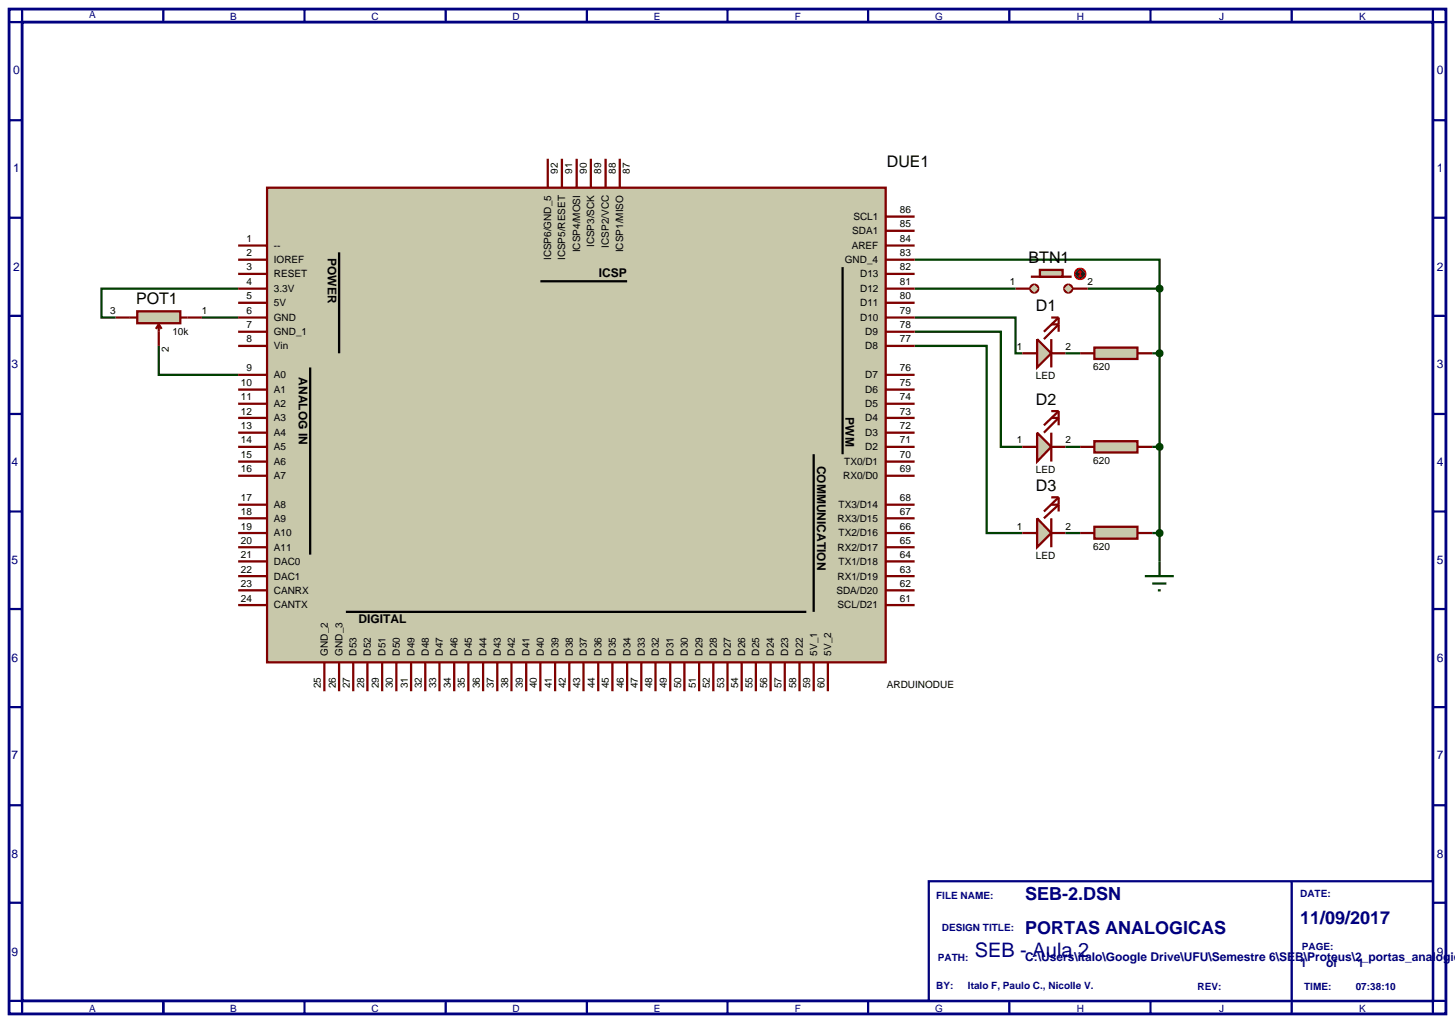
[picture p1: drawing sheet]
<svg xmlns="http://www.w3.org/2000/svg" width="257mm" height="180mm" viewBox="0 0 257 180" stroke-linecap="round" stroke-linejoin="round" font-family="sans-serif">
<path d="M1.6 1.6h253.4v177.2h-253.4zM3.9 3.9h248.8v172.6h-248.8z" fill="none" stroke="#000080" stroke-width=".5"/>
<path d="M3.9 1.6v2.3h-2.3M28.8 1.6v2.3" fill="none" stroke="#000080" stroke-width=".4"/>
<path d="M163.8 155.4h88.9v21.1h-88.9z" fill="#fff" stroke="#000080" stroke-width=".4"/>
<g fill="none" stroke="#000080" stroke-width=".4">
<path d="M53.7 1.6v2.3M78.6 1.6v2.3M103.5 1.6v2.3M128.3 1.6v2.3M153.1 1.6v2.3M178 1.6v2.3M202.9 1.6v2.3M227.8 1.6v2.3M252.7 1.6v2.3h2.3M1.6 21.2h2.3M1.6 38.4h2.3M252.7 21.2h2.3"/>
<path d="M252.7 38.4h2.3M1.6 55.7h2.3M252.7 55.7h2.3M1.6 73h2.3M252.7 73h2.3M1.6 90.2h2.3M252.7 90.2h2.3M1.6 107.4h2.3M252.7 107.4h2.3M1.6 124.7h2.3M252.7 124.7h2.3M1.6 142h2.3"/>
<path d="M1.6 159.2h2.3M227.8 155.4v23.4M252.7 142h2.3M252.7 159.2h2.3M1.6 176.5h2.3v2.3M28.8 176.5v2.3M53.7 176.5v2.3M78.6 176.5v2.3M103.5 176.5v2.3M128.3 176.5v2.3M153.1 176.5v2.3M178 176.5v2.3"/>
<path d="M202.9 176.5v2.3M255 176.5h-2.3v2.3"/>
</g>
<g fill="none" stroke="#004000" stroke-width=".4">
<path d="M35.6 56h6.4M42 50.9h-24.1v5.1h2.5M161.3 56h17.8v6.3h1.2M161.3 58.5h15.2v20.3h3.8M161.3 45.8h43.2v5.1M161.3 50.9h17.8M191.8 50.9h12.7M204.5 50.9v48.1M28 61v5.1h14M161.3 61h12.7v33h6.3M187.9 62.3h2.6M187.9 78.8h2.6"/>
<path d="M203.2 62.3h1.3M203.2 78.8h1.3M187.9 94h2.6M203.2 94h1.3"/>
</g>
<path d="M24.2 54.9h7.6v2.1h-7.6z" fill="#c8c8aa" stroke="#800000" stroke-width=".4"/>
<path d="M20.4 56h3.8M28 57.2l.5 .8M28 57.2l-.5 .8M28 57.2v3.8M31.8 56h3.8" fill="none" stroke="#800000" stroke-width=".4"/>
<path d="M47.1 33.1h109.1v83.7h-109.1z" fill="#c8c8aa" stroke="#800000" stroke-width=".4"/>
<path d="M59.8 44.5v17.8M95.3 49.6h15.3M148.6 47.1v33M54.7 64.8v33M143.5 80.1v27.8M61 107.9h81.2" fill="none" stroke="#000" stroke-width=".4"/>
<g fill="none" stroke="#800000" stroke-width=".4">
<path d="M96.6 28v5.1M99.1 28v5.1M101.7 28v5.1M104.2 28v5.1M106.8 28v5.1M109.3 28v5.1M156.2 38.2h5.1M42 45.8h5.1M42 48.3h5.1M42 50.9h5.1M42 53.4h5.1M42 56h5.1"/>
<path d="M42 58.5h5.1M42 43.3h5.1M156.2 45.8h5.1M156.2 48.3h5.1M156.2 50.9h5.1M156.2 53.4h5.1M156.2 56h5.1M156.2 58.5h5.1M156.2 40.7h5.1M156.2 43.3h5.1M42 61h5.1M42 66.1h5.1"/>
<path d="M42 68.7h5.1M42 71.2h5.1M42 73.7h5.1M42 76.3h5.1M42 78.8h5.1M156.2 61h5.1M156.2 66.1h5.1M156.2 68.7h5.1M156.2 71.2h5.1M156.2 73.7h5.1M156.2 76.3h5.1M156.2 78.8h5.1"/>
<path d="M42 81.4h5.1M42 83.9h5.1M42 89h5.1M42 91.4h5.1M42 94h5.1M42 96.5h5.1M42 99h5.1M156.2 81.4h5.1M156.2 83.9h5.1M156.2 89h5.1M156.2 91.4h5.1M156.2 94h5.1"/>
<path d="M156.2 96.5h5.1M156.2 99h5.1M42 101.6h5.1M42 104.1h5.1M42 106.7h5.1M57.2 116.8v5.1M59.8 116.8v5.1M62.3 116.8v5.1M64.8 116.8v5.1M67.4 116.8v5.1M69.9 116.8v5.1M72.5 116.8v5.1"/>
<path d="M75 116.8v5.1M77.5 116.8v5.1M80.1 116.8v5.1M82.6 116.8v5.1M85.2 116.8v5.1M87.7 116.8v5.1M90.2 116.8v5.1M92.8 116.8v5.1M95.3 116.8v5.1M97.9 116.8v5.1M100.4 116.8v5.1M102.9 116.8v5.1"/>
<path d="M105.5 116.8v5.1M108 116.8v5.1M110.6 116.8v5.1M113.1 116.8v5.1M115.6 116.8v5.1M118.2 116.8v5.1M120.7 116.8v5.1M123.3 116.8v5.1M125.8 116.8v5.1M128.3 116.8v5.1M130.8 116.8v5.1M133.3 116.8v5.1"/>
<path d="M135.9 116.8v5.1M138.4 116.8v5.1M141 116.8v5.1M143.5 116.8v5.1M146 116.8v5.1M156.2 101.6h5.1M156.2 104.1h5.1M156.2 106.7h5.1"/>
</g>
<g fill="#c8c8aa" stroke="#800000" stroke-width=".4">
<path d="M187.9 50.4l.5-.2-.7 .7zM188.4 50.2a.68 .68 0 0 1 .7 .7zM189.1 50.9a.68 .68 0 0 1-.7 .7zM187.7 50.9l.7 .7a.68 .68 0 0 1-.7-.7z"/>
<path d="M181.9 50.4l.5-.2-.7 .7zM182.4 50.2a.68 .68 0 0 1 .7 .7zM183.1 50.9a.68 .68 0 0 1-.7 .7zM181.7 50.9l.7 .7a.68 .68 0 0 1-.7-.7z"/>
</g>
<g fill="#c8c8aa">
<path d="M188.4 50.2l.7 .7-.7 .7-.7-.7z"/>
<path d="M181.7 50.9l.7-.7 .7 .7-.7 .7z"/>
</g>
<path d="M181.8 48.8h7.2" fill="none" stroke="#800000" stroke-width=".4"/>
<path d="M183.4 47.6h4v1.2h-4z" fill="#c8c8aa" stroke="#800000" stroke-width=".4"/>
<path d="M179.1 50.9h2.5M189.2 50.9h2.6" fill="none" stroke="#800000" stroke-width=".4"/>
<path d="M189.8 47.6l.7-.3-1 1zM190.5 47.3a.94 .94 0 0 1 1 1zM190.5 49.3l1-1a.94 .94 0 0 1-1 1zM189.5 48.3l1 1a.94 .94 0 0 1-1-1z" fill="#400000" stroke="#f00" stroke-width=".2"/>
<path d="M189.5 48.3l1-1 1 1-1 1z" fill="#400000"/>
<path d="M190.2 48.6l.3 .2M190.5 47.8v1M190.5 47.8l-.3 .3M190.5 47.8l.2 .3M190.7 48.6l-.2 .2" fill="none" stroke="#f00" stroke-width=".2"/>
<path d="M182.9 59.8l2.5 2.5-2.5 2.5z" fill="#c8c8aa" stroke="#800000" stroke-width=".4"/>
<path d="M185.4 59.8v5M185.4 57.2h1.3l-2.6 2.6M185.4 56h1.3M186.7 56l-2.6 2.5M186.7 56v2.5M180.3 62.3h2.6M185.4 62.3h2.5" fill="none" stroke="#800000" stroke-width=".4"/>
<path d="M182.9 76.3l2.5 2.5-2.5 2.6z" fill="#c8c8aa" stroke="#800000" stroke-width=".4"/>
<path d="M180.3 78.8h2.6M185.4 76.3v5.1M185.4 73.7h1.3l-2.6 2.6M185.4 72.5h1.3M185.4 78.8h2.5M186.7 72.5l-2.6 2.5M186.7 72.5v2.5" fill="none" stroke="#800000" stroke-width=".4"/>
<path d="M182.9 91.4l2.5 2.6-2.5 2.5z" fill="#c8c8aa" stroke="#800000" stroke-width=".4"/>
<path d="M180.3 94h2.6M185.4 91.4v5.1M185.4 89h1.3l-2.6 2.4M185.4 87.7h1.3M185.4 94h2.5M186.7 87.7l-2.6 2.5M186.7 87.7v2.5" fill="none" stroke="#800000" stroke-width=".4"/>
<path d="M204.5 99v2.6M201.9 101.6h5.1M203.2 102.9h2.5M204.2 104.1h.5" fill="none" stroke="#004000" stroke-width=".4"/>
<path d="M193 61.3h7.6v2h-7.6z" fill="#c8c8aa" stroke="#800000" stroke-width=".4"/>
<path d="M190.5 62.3h2.5M200.6 62.3h2.6" fill="none" stroke="#800000" stroke-width=".4"/>
<path d="M193 77.8h7.6v2h-7.6z" fill="#c8c8aa" stroke="#800000" stroke-width=".4"/>
<path d="M190.5 78.8h2.5M200.6 78.8h2.6" fill="none" stroke="#800000" stroke-width=".4"/>
<path d="M193 92.9h7.6v2.1h-7.6z" fill="#c8c8aa" stroke="#800000" stroke-width=".4"/>
<path d="M190.5 94h2.5M200.6 94h2.6" fill="none" stroke="#800000" stroke-width=".4"/>
<path d="M204.2 93.6l.3-.1-.5 .5zM204.5 93.5l.4 .2 .1 .3zM204.5 94.5l.5-.5-.1 .3zM204 94l.5 .5-.4-.2z" fill="#004000" stroke="#004000" stroke-width=".4"/>
<path d="M204.5 93.5l.5 .5-.5 .5-.5-.5z" fill="#004000"/>
<path d="M204.1 78.5l.4-.2-.5 .5zM204.5 78.3l.4 .2 .1 .3zM204.5 79.3l.5-.5-.1 .3zM204 78.8l.5 .5-.4-.2z" fill="#004000" stroke="#004000" stroke-width=".4"/>
<path d="M204 78.8l.5-.5 .5 .5-.5 .5z" fill="#004000"/>
<path d="M204.1 62l.4-.2-.5 .5zM204.5 61.8l.4 .2 .1 .3zM205 62.3l-.1 .3-.4 .2zM204 62.3l.5 .5-.4-.2z" fill="#004000" stroke="#004000" stroke-width=".4"/>
<path d="M204.5 61.8l.5 .5-.5 .5-.5-.5z" fill="#004000"/>
<path d="M204.1 50.6l.4-.2-.5 .5zM204.5 50.4l.4 .2 .1 .3zM205 50.9l-.1 .3-.4 .2zM204 50.9l.5 .5-.4-.2z" fill="#004000" stroke="#004000" stroke-width=".4"/>
<path d="M204.5 50.4l.5 .5-.5 .5-.5-.5z" fill="#004000"/>
<text font-size="3.5" fill="#000080" x="171.9" y="168.8">SEB - Aula 2</text>
<g font-size="3.2" fill="#000080">
<text x="180.8" y="158.8">SEB-2.DSN</text>
<text x="180.8" y="164.7">PORTAS ANALOGICAS</text>
<text x="229.3" y="162.9">11/09/2017</text>
</g>
<g font-size="2.8">
<text x="156.4" y="29.5">DUE1</text>
<text x="181.4" y="46.5">BTN1</text>
<text x="24" y="53.7">POT1</text>
<text x="182.7" y="54.9">D1</text>
<text x="182.7" y="71.4">D2</text>
<text x="182.7" y="86.6">D3</text>
</g>
<g font-size="2.1" fill="#000080">
<text x="2.3" y="13.1">0</text>
<text x="253.4" y="13.1">0</text>
<text x="2.3" y="30.4">1</text>
<text x="253.4" y="30.4">1</text>
<text x="2.3" y="47.7">2</text>
<text x="253.4" y="47.7">2</text>
<text x="2" y="64.9">3</text>
<text x="253.4" y="64.9">3</text>
<text x="2" y="82.2">4</text>
<text x="253.4" y="82.2">4</text>
<text x="2" y="99.4">5</text>
<text x="253.4" y="99.4">5</text>
<text x="2" y="116.7">6</text>
<text x="253.4" y="116.7">6</text>
<text x="2" y="133.9">7</text>
<text x="253.4" y="133.9">7</text>
<text x="2" y="151.2">8</text>
<text x="253.4" y="151.2">8</text>
<text x="2" y="168.5">9</text>
<text x="180.8" y="169.5">C:\Users\italo\Google Drive\UFU\Semestre 6\SEB\Proteus\2_portas_analogica</text>
<text x="229.3" y="170.5">1</text>
<text x="233.9" y="170.5">of</text>
<text x="239.4" y="170.5">1</text>
<text x="253.4" y="168.5">9</text>
</g>
<g font-size="2.1">
<text x="57.8" y="45.5" transform="rotate(90 57.8 45.5)">POWER</text>
<text x="105.6" y="48.9">ICSP</text>
<text x="52.7" y="66.5" transform="rotate(90 52.7 66.5)">ANALOG IN</text>
<text x="149.1" y="73.6" transform="rotate(90 149.1 73.6)">PWM</text>
<text x="144.1" y="82.1" transform="rotate(90 144.1 82.1)">COMMUNICATION</text>
<text x="63.2" y="109.8">DIGITAL</text>
</g>
<g font-size="1.8" fill="#000080">
<text x="15.7" y="3.2">A</text>
<text x="40.6" y="3.5">B</text>
<text x="65.5" y="3.5">C</text>
<text x="90.4" y="3.5">D</text>
<text x="115.3" y="3.5">E</text>
<text x="140.2" y="3.5">F</text>
<text x="164.9" y="3.5">G</text>
<text x="189.9" y="3.5">H</text>
<text x="215" y="3.5">J</text>
<text x="239.7" y="3.5">K</text>
<text x="165.1" y="158.6">FILE NAME:</text>
<text x="229.3" y="158.1">DATE:</text>
<text x="166.1" y="164.2">DESIGN TITLE:</text>
<text x="229.6" y="167.5">PAGE:</text>
<text x="165.4" y="169.5">PATH:</text>
<text x="15.7" y="178.4">A</text>
<text x="40.6" y="178.4">B</text>
<text x="65.5" y="178.4">C</text>
<text x="90.4" y="178.4">D</text>
<text x="115.3" y="178.4">E</text>
<text x="140.2" y="178.4">F</text>
<text x="164.9" y="178.4">G</text>
<text x="165.1" y="174.4">BY:</text>
<text x="170.7" y="174.4">Italo F, Paulo C., Nicolle V.</text>
<text x="189.9" y="178.4">H</text>
<text x="211.2" y="174.6">REV:</text>
<text x="215" y="178.4">J</text>
<text x="230" y="174.6">TIME:</text>
<text x="239.1" y="174.6">07:38:10</text>
<text x="239.7" y="178.4">K</text>
</g>
<g font-size="1.8">
<text x="98.4" y="30.6" transform="rotate(-90 98.4 30.6)">92</text>
<text x="100.9" y="30.6" transform="rotate(-90 100.9 30.6)">91</text>
<text x="103.5" y="30.6" transform="rotate(-90 103.5 30.6)">90</text>
<text x="106" y="30.6" transform="rotate(-90 106 30.6)">89</text>
<text x="108.6" y="30.6" transform="rotate(-90 108.6 30.6)">88</text>
<text x="111.1" y="30.6" transform="rotate(-90 111.1 30.6)">87</text>
<text x="150.3" y="41.3">SDA1</text>
<text x="150.5" y="38.8">SCL1</text>
<text x="158.7" y="37.6">86</text>
<text x="158.7" y="40.1">85</text>
<text x="43.5" y="45.2">2</text>
<text x="43.5" y="47.7">3</text>
<text x="43.5" y="42.7">1</text>
<text x="48.3" y="46.4">IOREF</text>
<text x="48.3" y="43.9">--</text>
<text x="97.2" y="45.9" transform="rotate(-90 97.2 45.9)">ICSP6/GND_5</text>
<text x="99.7" y="45.9" transform="rotate(-90 99.7 45.9)">ICSP5/RESET</text>
<text x="102.3" y="44.5" transform="rotate(-90 102.3 44.5)">ICSP4/MOSI</text>
<text x="104.8" y="43.6" transform="rotate(-90 104.8 43.6)">ICSP3/SCK</text>
<text x="107.4" y="43.7" transform="rotate(-90 107.4 43.7)">ICSP2/VCC</text>
<text x="109.9" y="44.5" transform="rotate(-90 109.9 44.5)">ICSP1/MISO</text>
<text x="149" y="46.4">GND_4</text>
<text x="150.2" y="43.9">AREF</text>
<text x="158.7" y="45.2">83</text>
<text x="158.7" y="47.7">82</text>
<text x="158.7" y="42.7">84</text>
<text x="43.5" y="50.3">4</text>
<text x="43.5" y="52.8">5</text>
<text x="48.3" y="48.9">RESET</text>
<text x="48.3" y="51.5">3.3V</text>
<text x="48.3" y="54">5V</text>
<text x="151.7" y="48.9">D13</text>
<text x="151.7" y="51.5">D12</text>
<text x="151.7" y="54">D11</text>
<text x="158.7" y="50.3">81</text>
<text x="158.7" y="52.8">80</text>
<text x="178.1" y="50.3">1</text>
<text x="191.8" y="50.3">2</text>
<text x="19.4" y="55.4">3</text>
<text x="30.4" y="59.1">10k</text>
<text x="35.6" y="55.4">1</text>
<text x="43.5" y="55.4">6</text>
<text x="43.5" y="57.9">7</text>
<text x="48.3" y="56.6">GND</text>
<text x="48.3" y="59.1">GND_1</text>
<text x="151.7" y="56.6">D10</text>
<text x="152.6" y="59.1">D9</text>
<text x="158.7" y="55.4">79</text>
<text x="158.7" y="57.9">78</text>
<text x="29.8" y="62" transform="rotate(-90 29.8 62)">2</text>
<text x="43.5" y="60.4">8</text>
<text x="43.5" y="65.5">9</text>
<text x="48.3" y="61.6">Vin</text>
<text x="152.6" y="61.6">D8</text>
<text x="158.7" y="60.4">77</text>
<text x="158.7" y="65.5">76</text>
<text x="179.3" y="61.7">1</text>
<text x="187.9" y="61.7">2</text>
<text x="192.8" y="65.3">620</text>
<text x="42.5" y="68.1">10</text>
<text x="42.5" y="70.6">11</text>
<text x="48.3" y="66.7">A0</text>
<text x="48.3" y="69.3">A1</text>
<text x="48.3" y="71.8">A2</text>
<text x="152.6" y="66.7">D7</text>
<text x="152.6" y="69.3">D6</text>
<text x="152.6" y="71.8">D5</text>
<text x="158.7" y="68.1">75</text>
<text x="158.7" y="70.6">74</text>
<text x="182.7" y="66.9">LED</text>
<text x="42.5" y="73.1">12</text>
<text x="42.5" y="75.7">13</text>
<text x="48.3" y="74.3">A3</text>
<text x="48.3" y="76.9">A4</text>
<text x="152.6" y="74.3">D4</text>
<text x="152.6" y="76.9">D3</text>
<text x="158.7" y="73.1">73</text>
<text x="158.7" y="75.7">72</text>
<text x="42.5" y="78.2">14</text>
<text x="42.5" y="80.8">15</text>
<text x="42.5" y="83.3">16</text>
<text x="48.3" y="79.4">A5</text>
<text x="48.3" y="82">A6</text>
<text x="148.9" y="82">TX0/D1</text>
<text x="152.6" y="79.4">D2</text>
<text x="158.7" y="78.2">71</text>
<text x="158.7" y="80.8">70</text>
<text x="158.7" y="83.3">69</text>
<text x="179.3" y="78.2">1</text>
<text x="182.7" y="83.4">LED</text>
<text x="187.9" y="78.2">2</text>
<text x="192.8" y="81.8">620</text>
<text x="42.5" y="88.4">17</text>
<text x="48.3" y="84.5">A7</text>
<text x="48.3" y="89.6">A8</text>
<text x="147.9" y="89.6">TX3/D14</text>
<text x="148.7" y="84.5">RX0/D0</text>
<text x="158.7" y="88.4">68</text>
<text x="42.5" y="90.8">18</text>
<text x="42.5" y="93.4">19</text>
<text x="42.5" y="95.9">20</text>
<text x="48.3" y="92">A9</text>
<text x="48.3" y="94.6">A10</text>
<text x="147.7" y="92">RX3/D15</text>
<text x="147.9" y="94.6">TX2/D16</text>
<text x="158.7" y="90.8">67</text>
<text x="158.7" y="93.4">66</text>
<text x="158.7" y="95.9">65</text>
<text x="179.3" y="93.4">1</text>
<text x="187.9" y="93.4">2</text>
<text x="42.5" y="98.4">21</text>
<text x="42.5" y="101">22</text>
<text x="48.3" y="97.1">A11</text>
<text x="48.3" y="99.6">DAC0</text>
<text x="147.7" y="97.1">RX2/D17</text>
<text x="147.9" y="99.6">TX1/D18</text>
<text x="158.7" y="98.4">64</text>
<text x="158.7" y="101">63</text>
<text x="182.7" y="98.5">LED</text>
<text x="192.8" y="97">620</text>
<text x="42.5" y="103.5">23</text>
<text x="42.5" y="106.1">24</text>
<text x="48.3" y="102.2">DAC1</text>
<text x="48.3" y="104.7">CANRX</text>
<text x="48.3" y="107.3">CANTX</text>
<text x="147.5" y="104.7">SDA/D20</text>
<text x="147.7" y="102.2">RX1/D19</text>
<text x="147.7" y="107.3">SCL/D21</text>
<text x="158.7" y="103.5">62</text>
<text x="158.7" y="106.1">61</text>
<text x="57.8" y="115.6" transform="rotate(-90 57.8 115.6)">GND_2</text>
<text x="60.4" y="115.6" transform="rotate(-90 60.4 115.6)">GND_3</text>
<text x="62.9" y="115.6" transform="rotate(-90 62.9 115.6)">D53</text>
<text x="65.4" y="115.6" transform="rotate(-90 65.4 115.6)">D52</text>
<text x="68" y="115.6" transform="rotate(-90 68 115.6)">D51</text>
<text x="70.5" y="115.6" transform="rotate(-90 70.5 115.6)">D50</text>
<text x="73.1" y="115.6" transform="rotate(-90 73.1 115.6)">D49</text>
<text x="75.6" y="115.6" transform="rotate(-90 75.6 115.6)">D48</text>
<text x="78.1" y="115.6" transform="rotate(-90 78.1 115.6)">D47</text>
<text x="80.7" y="115.6" transform="rotate(-90 80.7 115.6)">D46</text>
<text x="83.2" y="115.6" transform="rotate(-90 83.2 115.6)">D45</text>
<text x="85.8" y="115.6" transform="rotate(-90 85.8 115.6)">D44</text>
<text x="88.3" y="115.6" transform="rotate(-90 88.3 115.6)">D43</text>
<text x="90.8" y="115.6" transform="rotate(-90 90.8 115.6)">D42</text>
<text x="93.4" y="115.6" transform="rotate(-90 93.4 115.6)">D41</text>
<text x="95.9" y="115.6" transform="rotate(-90 95.9 115.6)">D40</text>
<text x="98.5" y="115.6" transform="rotate(-90 98.5 115.6)">D39</text>
<text x="101" y="115.6" transform="rotate(-90 101 115.6)">D38</text>
<text x="103.5" y="115.6" transform="rotate(-90 103.5 115.6)">D37</text>
<text x="106.1" y="115.6" transform="rotate(-90 106.1 115.6)">D36</text>
<text x="108.6" y="115.6" transform="rotate(-90 108.6 115.6)">D35</text>
<text x="111.2" y="115.6" transform="rotate(-90 111.2 115.6)">D34</text>
<text x="113.7" y="115.6" transform="rotate(-90 113.7 115.6)">D33</text>
<text x="116.2" y="115.6" transform="rotate(-90 116.2 115.6)">D32</text>
<text x="118.8" y="115.6" transform="rotate(-90 118.8 115.6)">D31</text>
<text x="121.3" y="115.6" transform="rotate(-90 121.3 115.6)">D30</text>
<text x="123.9" y="115.6" transform="rotate(-90 123.9 115.6)">D29</text>
<text x="126.4" y="115.6" transform="rotate(-90 126.4 115.6)">D28</text>
<text x="128.9" y="115.6" transform="rotate(-90 128.9 115.6)">D27</text>
<text x="131.4" y="115.6" transform="rotate(-90 131.4 115.6)">D26</text>
<text x="133.9" y="115.6" transform="rotate(-90 133.9 115.6)">D25</text>
<text x="136.5" y="115.6" transform="rotate(-90 136.5 115.6)">D24</text>
<text x="139" y="115.6" transform="rotate(-90 139 115.6)">D23</text>
<text x="141.6" y="115.6" transform="rotate(-90 141.6 115.6)">D22</text>
<text x="144.1" y="115.6" transform="rotate(-90 144.1 115.6)">5V_1</text>
<text x="146.6" y="115.6" transform="rotate(-90 146.6 115.6)">5V_2</text>
<text x="56.6" y="121.4" transform="rotate(-90 56.6 121.4)">25</text>
<text x="59.2" y="121.4" transform="rotate(-90 59.2 121.4)">26</text>
<text x="61.7" y="121.4" transform="rotate(-90 61.7 121.4)">27</text>
<text x="64.2" y="121.4" transform="rotate(-90 64.2 121.4)">28</text>
<text x="66.8" y="121.4" transform="rotate(-90 66.8 121.4)">29</text>
<text x="69.3" y="121.4" transform="rotate(-90 69.3 121.4)">30</text>
<text x="71.9" y="121.4" transform="rotate(-90 71.9 121.4)">31</text>
<text x="74.4" y="121.4" transform="rotate(-90 74.4 121.4)">32</text>
<text x="76.9" y="121.4" transform="rotate(-90 76.9 121.4)">33</text>
<text x="79.5" y="121.4" transform="rotate(-90 79.5 121.4)">34</text>
<text x="82" y="121.4" transform="rotate(-90 82 121.4)">35</text>
<text x="84.6" y="121.4" transform="rotate(-90 84.6 121.4)">36</text>
<text x="87.1" y="121.4" transform="rotate(-90 87.1 121.4)">37</text>
<text x="89.6" y="121.4" transform="rotate(-90 89.6 121.4)">38</text>
<text x="92.2" y="121.4" transform="rotate(-90 92.2 121.4)">39</text>
<text x="94.7" y="121.4" transform="rotate(-90 94.7 121.4)">40</text>
<text x="97.3" y="121.4" transform="rotate(-90 97.3 121.4)">41</text>
<text x="99.8" y="121.4" transform="rotate(-90 99.8 121.4)">42</text>
<text x="102.3" y="121.4" transform="rotate(-90 102.3 121.4)">43</text>
<text x="104.9" y="121.4" transform="rotate(-90 104.9 121.4)">44</text>
<text x="107.4" y="121.4" transform="rotate(-90 107.4 121.4)">45</text>
<text x="110" y="121.4" transform="rotate(-90 110 121.4)">46</text>
<text x="112.5" y="121.4" transform="rotate(-90 112.5 121.4)">47</text>
<text x="115" y="121.4" transform="rotate(-90 115 121.4)">48</text>
<text x="117.6" y="121.4" transform="rotate(-90 117.6 121.4)">49</text>
<text x="120.1" y="121.4" transform="rotate(-90 120.1 121.4)">50</text>
<text x="122.7" y="121.4" transform="rotate(-90 122.7 121.4)">51</text>
<text x="125.2" y="121.4" transform="rotate(-90 125.2 121.4)">52</text>
<text x="127.7" y="121.4" transform="rotate(-90 127.7 121.4)">53</text>
<text x="130.2" y="121.4" transform="rotate(-90 130.2 121.4)">54</text>
<text x="132.7" y="121.4" transform="rotate(-90 132.7 121.4)">55</text>
<text x="135.3" y="121.4" transform="rotate(-90 135.3 121.4)">56</text>
<text x="137.8" y="121.4" transform="rotate(-90 137.8 121.4)">57</text>
<text x="140.4" y="121.4" transform="rotate(-90 140.4 121.4)">58</text>
<text x="142.9" y="121.4" transform="rotate(-90 142.9 121.4)">59</text>
<text x="145.4" y="121.4" transform="rotate(-90 145.4 121.4)">60</text>
<text x="156.4" y="121.4">ARDUINODUE</text>
</g>
</svg>
